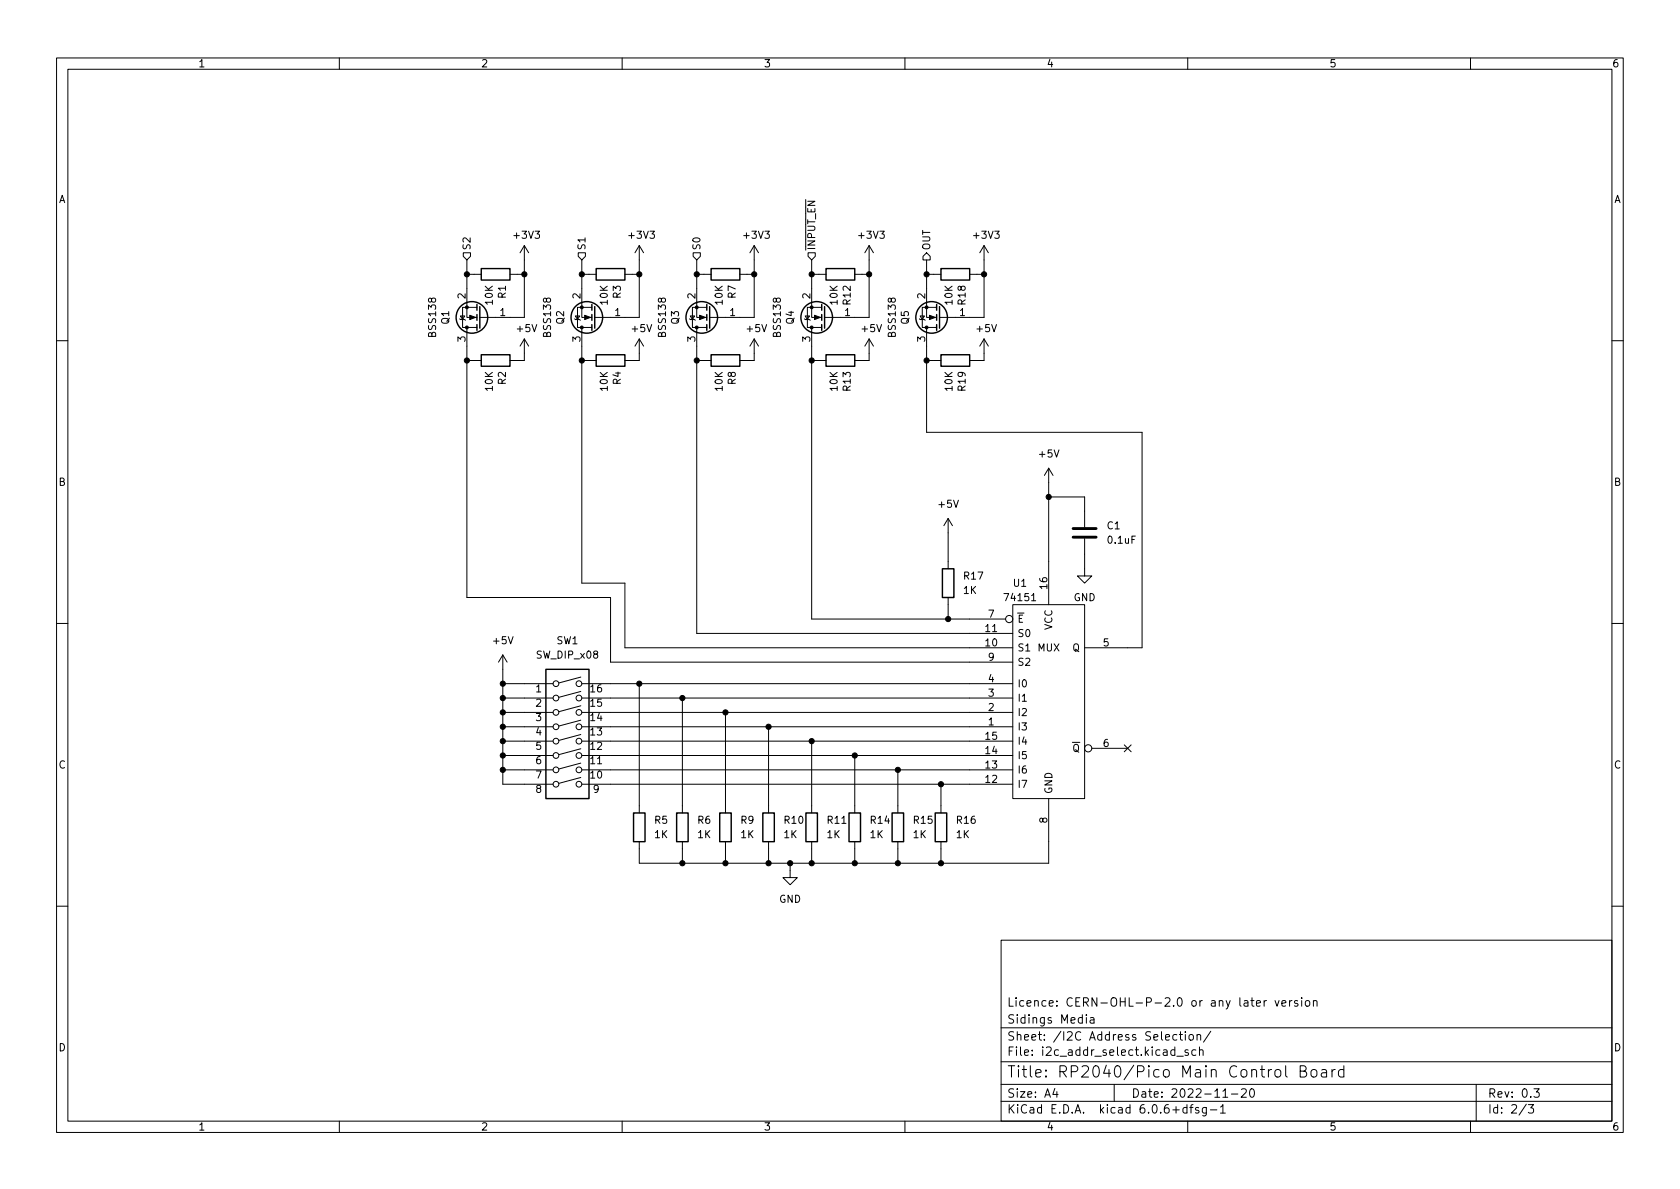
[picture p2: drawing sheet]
<svg xmlns="http://www.w3.org/2000/svg" width="297mm" height="210mm" viewBox="0 0 297 210" stroke-linecap="round" stroke-linejoin="round" font-family="sans-serif">
<g fill="none" stroke="#000" stroke-width=".18">
<path d="M10 10.2h277v190.1h-277zM12 12.2h273v186.1h-273zM60 10.2v2M110 10.2v2M160 10.2v2M210 10.2v2M260 10.2v2M81.3 56.4l.1 .1h.8l.1 .1M81.4 55.9h.8l-.4 .6zM81.9 44.7h1.3v.6l-.7 .7-.6-.7zM82.5 46v10.1h1.8M82.5 57.9v47.8h25.4v11.4h71.2"/>
<path d="M82.5 48.5h2.6M84.3 54.4h-2.5v3.5h2.5M90.2 48.5h2.5M92.7 43.4v12.7h-7.9M92.7 59.9v3.8h-2.5M92.7 43.4l-.8 1.3M92.7 43.4l.8 1.3M92.7 59.9l-.8 1.3M92.7 59.9l.8 1.3M101.6 56.4l.1 .1h.8l.1 .1M101.7 55.9h.8l-.4 .6zM102.2 44.7h1.3v.6l-.6 .7-.7-.7z"/>
<path d="M102.9 46v10.1h1.7M102.9 48.5h2.5M102.9 57.9v45.2h7.6v11.4h68.6M104.6 54.4h-2.5v3.5h2.5M110.5 48.5h2.5M113 43.4v12.7h-7.8M113 59.9v3.8h-2.5M113 43.4l-.7 1.3M113 43.4l.8 1.3M113 59.9l-.7 1.3M113 59.9l.8 1.3M121.9 56.4l.1 .1h.8l.1 .1"/>
<path d="M122 55.9h.8l-.4 .6zM122.6 44.7h1.2v.6l-.6 .7-.6-.7zM123.2 46v10.1h1.8M123.2 48.5h2.5M123.2 57.9v54.1h55.9M125 54.4h-2.6v3.5h2.6M130.8 48.5h2.5M133.3 43.4v12.7h-7.8M133.3 59.9v3.8h-2.5M133.3 59.9l-.7 1.3M133.3 59.9l.8 1.3M133.3 43.4l-.7 1.3"/>
<path d="M133.3 43.4l.8 1.3M142.2 56.4l.2 .1h.7l.2 .1M142.4 55.9h.7l-.4 .6zM142.9 44.7h1.2v.6l-.6 .7-.6-.7zM143.5 46v10.1h1.8M143.5 48.5h2.5M143.5 57.9v51.6h34.3M145.3 54.4h-2.6v3.5h2.6M151.1 48.5h2.6M153.7 43.4v12.7h-7.9M153.7 59.9v3.8h-2.6M153.7 43.4l-.8 1.3"/>
<path d="M153.7 43.4l.7 1.3M153.7 59.9l-.8 1.3M153.7 59.9l.7 1.3M162.6 56.4l.1 .1h.7l.2 .1M162.7 55.9h.7l-.3 .6zM163.2 45.3l.6-.6 .7 .6v.7h-1.3zM163.8 46v10.1h1.8M163.8 48.5h2.6M163.8 57.9v18.5h38.1v38.1h-10.1M165.6 54.4h-2.5v3.5h2.5M171.4 48.5h2.6M174 43.4v12.7h-7.9"/>
<path d="M174 59.9v3.8h-2.6M174 59.9l-.8 1.3M174 59.9l.8 1.3M174 43.4l-.8 1.3M174 43.4l.8 1.3M10 60.2h2M82.5 63.7h2.6M102.9 63.7h2.5M123.2 63.7h2.5M143.5 63.7h2.5M163.8 63.7h2.6M285 60.2h2"/>
<path d="M167.6 91.7l-.7 1.3M167.6 91.7v8.9M167.6 91.7l.8 1.3M185.4 82.8l-.7 1.3M185.4 82.8v24.1M185.4 82.8l.8 1.3M185.4 87.9h6.4v5.3M191.8 95.2v6.6h1.2l-1.2 1.3-1.3-1.3h1.3M10 110.2h2M88.9 115.8l-.8 1.3M88.9 115.8v22.9h8.9M88.9 115.8l.8 1.3"/>
<path d="M102.7 119.7l-3.9 1.1M167.6 105.7v3.8M179.1 106.9h12.7v34.3h-12.7zM182.4 106.2h.7M285 110.2h2M88.9 120.9h8.9M88.9 136.1h8.9M88.9 133.6h8.9M88.9 131.1h8.9M88.9 128.5h8.9M88.9 126h8.9M88.9 123.4h8.9"/>
<path d="M102.7 137.5l-3.9 1M102.7 134.9l-3.9 1.1M102.7 132.4l-3.9 1M102.7 129.9l-3.9 1M102.7 127.3l-3.9 1.1M102.7 124.8l-3.9 1.1M102.7 122.3l-3.9 1M102.9 120.9h76.2M102.9 136.1h76.2M102.9 133.6h76.2M102.9 131.1h76.2M102.9 128.5h76.2"/>
<path d="M102.9 126h76.2M102.9 123.4h76.2M102.9 138.7h76.2M113 120.9v22.9M120.6 123.4v20.4M128.3 126v17.8M135.9 128.5v15.3M143.5 131.1v12.7M151.1 133.6v10.2M158.7 136.1v7.7M166.4 138.7v5.1M193 132.3h6.4"/>
<path d="M198.8 131.7l1.2 1.2M200 131.7l-1.2 1.2M120.6 148.8v3.8M128.3 148.8v3.8M135.9 148.8v3.8M139.7 152.6v2.6h1.3l-1.3 1.3-1.3-1.3h1.3M143.5 148.8v3.8M151.1 148.8v3.8M158.7 148.8v3.8M166.4 148.8v3.8M185.4 141.2v11.4h-72.4v-3.8M10 160.2h2"/>
<path d="M177 166.3h108v32h-108zM192.1 179.4v.2M192.1 179.9v1M222.1 177.4l.8-.1-.1-.3-.4-.1-.3 .2 .1 .8h.6M223.5 176.9v1M223.9 176.9l-.3 .1-.1 .2M225.4 176.9l.4 1 .3-1M226.6 177.4l.8-.1-.1-.3-.4-.1-.3 .2 .1 .8h.6M228 176.9v1M228.4 176.9l-.3 .1-.1 .2M229.4 177l-.3-.1-.2 .2v.3l.5 .1v.4h-.5M230.1 176.4v.2"/>
<path d="M230.1 176.9v1M230.9 177l.4-.1 .3 .3v.4l-.3 .3h-.4l-.1-.3v-.4zM232.2 177.1l.2-.2 .4 .1 .1 .9M232.2 176.9v1M285 160.2h2M60 198.3v2M110 198.3v2M160 198.3v2M177 194.8h108M177 191.8h108M177 187.8h108M177 181.8h108"/>
<path d="M186.5 192.5l-.4 1h1M186.9 193v1M192.8 180h.6v.9M193.4 180.3l-.5 .1a.29 .29 0 0 0-.2 .2 .29 .29 0 0 0 .2 .3h.5M197 191.8v3M207.7 185.7l-.4-.1-.3 .3v.4l.1 .3h.6M207.7 185.1v1.5M208.1 183l-.5-.1-.2 .3v.4l.1 .3h.6M208.1 186.8h1.1M208.5 182.9h.6M208.7 182.4v1.3l.4 .2M209.6 182.4v.2"/>
<path d="M209.6 182.9v1M209.9 195.9l-.5-.1-.3 .3v.4l.2 .3h.6M209.9 195.3v1.5M210 198.3v2M210.1 185.7l-.4-.1-.2 .2 .1 .3 .5 .1v.4h-.6M210.3 183.1l.2-.2 .4 .2 .1 .5-.1 .3h-.4l-.2-.1zM210.4 195.8h.5M210.9 195.3l-.3 .2v1.3M211.4 185.7l-.4-.1-.3 .3v.4l.2 .3h.5M211.6 183.1l.3-.2 .3 .1 .1 .9M211.6 182.9v1M211.9 195.9l-.3-.1-.2 .2v.3l.5 .1v.4h-.5"/>
<path d="M212.1 185.8l.2-.2 .3 .1 .1 .9M212.1 185.1v1.5M213.3 195.8v1.2l-.3 .3h-.4M213.3 195.9l-.4-.1-.3 .3v.4l.1 .3h.6M214 196.3h1.1M214.1 182.4l-1.3 1.9M215.8 195.8l.4-.5v1.5M215.8 196.8h.8M216.2 194h.9M217.7 193.5h1.2M219.5 192.7l.6-.2 .2 .2 .1 .3-1 1h1M221.1 192.7l.2-.2a.81 .81 0 0 1 .6 .7 .81 .81 0 0 1-.3 .8h-.2a.81 .81 0 0 1-.3-1.3z"/>
<path d="M227.3 188.5v1.7l.3 .3M229.9 189.4h.7a.49 .49 0 0 0 .3-.5 .49 .49 0 0 0-.3-.4h-.7v2h.7a.53 .53 0 0 0 .4-.6 .53 .53 0 0 0-.4-.5M232 189.2a.54 .54 0 0 1 .8 .3v.6a.54 .54 0 0 1-.5 .4 .54 .54 0 0 1-.5-.4v-.6zM233.7 189.2l.2-.1 .6 .1 .1 1.3M234.6 189.6l-.7 .1a.39 .39 0 0 0-.3 .4 .39 .39 0 0 0 .3 .4l.7-.1M235.5 189.1v1.4M236.1 189.1a.51 .51 0 0 0-.6 .4M237.6 189.2l-.6-.1-.4 .4v.6l.2 .3 .2 .1 .6-.1M237.6 188.5v2M260 198.3v2M261 191.8v6.5M269.9 195.3l-1.3 1.9"/>
<path d="M270.2 195.3h1l-.6 .6 .5 .1v.7l-.2 .1h-.5l-.2-.1M271.2 192.5h1l-.5 .6 .4 .1v.7l-.2 .1h-.5l-.2-.1"/>
<circle cx="178.4" cy="109.5" r=".63"/>
<circle cx="98.3" cy="126" r=".51"/>
<circle cx="98.3" cy="123.4" r=".51"/>
<circle cx="98.3" cy="120.9" r=".51"/>
<circle cx="98.3" cy="131.1" r=".51"/>
<circle cx="98.3" cy="133.6" r=".51"/>
<circle cx="98.3" cy="136.1" r=".51"/>
<circle cx="98.3" cy="128.5" r=".51"/>
<circle cx="98.3" cy="138.7" r=".51"/>
<circle cx="102.4" cy="120.9" r=".51"/>
<circle cx="102.4" cy="126" r=".51"/>
<circle cx="102.4" cy="123.4" r=".51"/>
<circle cx="102.4" cy="131.1" r=".51"/>
<circle cx="102.4" cy="136.1" r=".51"/>
<circle cx="102.4" cy="138.7" r=".51"/>
<circle cx="102.4" cy="128.5" r=".51"/>
<circle cx="102.4" cy="133.6" r=".51"/>
<circle cx="192.4" cy="132.3" r=".63"/>
</g>
<g fill="none" stroke="#000" stroke-width=".25">
<path d="M84.3 53.8v1.1M84.3 55.6v1M84.3 57.4v1M84.8 54.2v3.8M85.1 47.5h5.1v2h-5.1zM104.6 53.8v1.1M104.6 55.6v1M104.6 57.4v1M105.2 54.2v3.8M105.4 47.5h5.1v2h-5.1zM125 53.8v1.1M125 55.6v1"/>
<path d="M125 57.4v1M125.5 54.2v3.8M125.7 47.5h5.1v2h-5.1zM145.3 53.8v1.1M145.3 55.6v1M145.3 57.4v1M145.8 54.2v3.8M146 47.5h5.1v2h-5.1zM165.6 53.8v1.1M165.6 55.6v1M165.6 57.4v1M166.1 54.2v3.8"/>
<path d="M166.4 47.5h5v2h-5zM85.1 62.7h5.1v2.1h-5.1zM105.4 62.7h5.1v2.1h-5.1zM125.7 62.7h5.1v2.1h-5.1zM146 62.7h5.1v2.1h-5.1zM166.4 62.7h5v2.1h-5zM96.5 118.4h7.6v22.8h-7.6zM166.6 100.6h2.1v5.1h-2.1zM112 143.8h2v5h-2zM119.6 143.8h2.1v5h-2.1zM127.3 143.8h2v5h-2zM134.9 143.8h2v5h-2z"/>
<path d="M142.5 143.8h2v5h-2zM150.1 143.8h2v5h-2zM157.7 143.8h2.1v5h-2.1zM165.4 143.8h2v5h-2z"/>
<circle cx="83.4" cy="56.1" r="2.79"/>
<circle cx="103.8" cy="56.1" r="2.79"/>
<circle cx="124.1" cy="56.1" r="2.79"/>
<circle cx="144.4" cy="56.1" r="2.79"/>
<circle cx="164.7" cy="56.1" r="2.79"/>
</g>
<g fill="#000" stroke="#000" stroke-width=".18">
<path d="M83.1 55.7l1 .4-1 .4zM103.4 55.7l1 .4-1 .4zM123.7 55.7l1 .4-1 .4zM144 55.7l1 .4-1 .4zM164.3 55.7l1.1 .4-1.1 .4z"/>
<circle cx="82.5" cy="48.5" r=".46"/>
<circle cx="82.5" cy="54.4" r=".25"/>
<circle cx="82.5" cy="57.9" r=".25"/>
<circle cx="92.7" cy="48.5" r=".46"/>
<circle cx="102.9" cy="48.5" r=".46"/>
<circle cx="102.9" cy="54.4" r=".25"/>
<circle cx="102.9" cy="57.9" r=".25"/>
<circle cx="113" cy="48.5" r=".46"/>
<circle cx="123.2" cy="48.5" r=".46"/>
<circle cx="123.2" cy="54.4" r=".25"/>
<circle cx="123.2" cy="57.9" r=".25"/>
<circle cx="133.3" cy="48.5" r=".46"/>
<circle cx="143.5" cy="48.5" r=".46"/>
<circle cx="143.5" cy="57.9" r=".25"/>
<circle cx="143.5" cy="54.4" r=".25"/>
<circle cx="153.7" cy="48.5" r=".46"/>
<circle cx="163.8" cy="48.5" r=".46"/>
<circle cx="163.8" cy="57.9" r=".25"/>
<circle cx="163.8" cy="54.4" r=".25"/>
<circle cx="174" cy="48.5" r=".46"/>
<circle cx="82.5" cy="63.7" r=".46"/>
<circle cx="102.9" cy="63.7" r=".46"/>
<circle cx="123.2" cy="63.7" r=".46"/>
<circle cx="143.5" cy="63.7" r=".46"/>
<circle cx="163.8" cy="63.7" r=".46"/>
<circle cx="185.4" cy="87.9" r=".46"/>
<circle cx="167.6" cy="109.5" r=".46"/>
<circle cx="88.9" cy="136.1" r=".46"/>
<circle cx="88.9" cy="128.5" r=".46"/>
<circle cx="88.9" cy="126" r=".46"/>
<circle cx="88.9" cy="120.9" r=".46"/>
<circle cx="88.9" cy="131.1" r=".46"/>
<circle cx="88.9" cy="133.6" r=".46"/>
<circle cx="88.9" cy="123.4" r=".46"/>
<circle cx="113" cy="120.9" r=".46"/>
<circle cx="120.6" cy="123.4" r=".46"/>
<circle cx="128.3" cy="126" r=".46"/>
<circle cx="135.9" cy="128.5" r=".46"/>
<circle cx="143.5" cy="131.1" r=".46"/>
<circle cx="151.1" cy="133.6" r=".46"/>
<circle cx="158.7" cy="136.1" r=".46"/>
<circle cx="166.4" cy="138.7" r=".46"/>
<circle cx="120.6" cy="152.6" r=".46"/>
<circle cx="128.3" cy="152.6" r=".46"/>
<circle cx="135.9" cy="152.6" r=".46"/>
<circle cx="139.7" cy="152.6" r=".46"/>
<circle cx="143.5" cy="152.6" r=".46"/>
<circle cx="151.1" cy="152.6" r=".46"/>
<circle cx="158.7" cy="152.6" r=".46"/>
<circle cx="166.4" cy="152.6" r=".46"/>
</g>
<path d="M189.7 95h4.1M189.7 93.5h4.1" fill="none" stroke="#000" stroke-width=".51"/>
<text font-size="2.8" x="178" y="190.6">Title: RP2040/Pico Main Control Board</text>
<g font-size="2.1">
<text x="178" y="178">Licence: CERN-OHL-P-2.0 or any later version</text>
<text x="178" y="184">Sheet: /I2C Address Selection/</text>
<text x="178" y="181">Sidings Media</text>
<text x="178" y="186.7">File: i2c_addr_select.kicad_sch</text>
<text x="178" y="196.9">KiCad E.D.A. kicad 6.0.6+dfsg-1</text>
<text x="178" y="194.1">Size: A4</text>
<text x="200" y="194.1">Date: 2022-11-20</text>
<text x="263" y="194.1">Rev: 0.3</text>
<text x="263" y="196.9">Id: 2/3</text>
</g>
<g font-size="1.8">
<text x="35" y="11.9">1</text>
<text x="85" y="11.9">2</text>
<text x="135" y="11.9">3</text>
<text x="185" y="11.9">4</text>
<text x="235" y="11.9">5</text>
<text x="285" y="11.9">6</text>
<text x="10.3" y="35.9">A</text>
<text x="285.3" y="35.9">A</text>
<text x="83.2" y="44.3" transform="rotate(-90 83.2 44.3)">S2</text>
<text x="91" y="42.2">+3V3</text>
<text x="103.5" y="44.3" transform="rotate(-90 103.5 44.3)">S1</text>
<text x="111.3" y="42.2">+3V3</text>
<text x="123.8" y="44.3" transform="rotate(-90 123.8 44.3)">S0</text>
<text x="131.6" y="42.2">+3V3</text>
<text x="144.1" y="44.3" transform="rotate(-90 144.1 44.3)">~{INPUT_EN}</text>
<text x="152" y="42.2">+3V3</text>
<text x="164.5" y="44.3" transform="rotate(-90 164.5 44.3)">OUT</text>
<text x="172.3" y="42.2">+3V3</text>
<text x="82.3" y="52.8" transform="rotate(-90 82.3 52.8)">2</text>
<text x="87.1" y="53.8" transform="rotate(-90 87.1 53.8)">10K</text>
<text x="89.4" y="52.7" transform="rotate(-90 89.4 52.7)">R1</text>
<text x="102.6" y="52.8" transform="rotate(-90 102.6 52.8)">2</text>
<text x="107.4" y="53.8" transform="rotate(-90 107.4 53.8)">10K</text>
<text x="109.8" y="52.7" transform="rotate(-90 109.8 52.7)">R3</text>
<text x="122.9" y="52.8" transform="rotate(-90 122.9 52.8)">2</text>
<text x="127.8" y="53.8" transform="rotate(-90 127.8 53.8)">10K</text>
<text x="130.1" y="52.7" transform="rotate(-90 130.1 52.7)">R7</text>
<text x="143.3" y="52.8" transform="rotate(-90 143.3 52.8)">2</text>
<text x="148.1" y="53.8" transform="rotate(-90 148.1 53.8)">10K</text>
<text x="150.4" y="53.8" transform="rotate(-90 150.4 53.8)">R12</text>
<text x="163.6" y="52.8" transform="rotate(-90 163.6 52.8)">2</text>
<text x="168.4" y="53.8" transform="rotate(-90 168.4 53.8)">10K</text>
<text x="170.7" y="53.8" transform="rotate(-90 170.7 53.8)">R18</text>
<text x="77.1" y="59.4" transform="rotate(-90 77.1 59.4)">BSS138</text>
<text x="79.4" y="57.3" transform="rotate(-90 79.4 57.3)">Q1</text>
<text x="88.4" y="55.9">1</text>
<text x="91.5" y="58.7">+5V</text>
<text x="97.4" y="59.4" transform="rotate(-90 97.4 59.4)">BSS138</text>
<text x="99.7" y="57.3" transform="rotate(-90 99.7 57.3)">Q2</text>
<text x="108.7" y="55.9">1</text>
<text x="111.8" y="58.7">+5V</text>
<text x="117.7" y="59.4" transform="rotate(-90 117.7 59.4)">BSS138</text>
<text x="120" y="57.3" transform="rotate(-90 120 57.3)">Q3</text>
<text x="129" y="55.9">1</text>
<text x="132.1" y="58.7">+5V</text>
<text x="138" y="59.4" transform="rotate(-90 138 59.4)">BSS138</text>
<text x="140.4" y="57.3" transform="rotate(-90 140.4 57.3)">Q4</text>
<text x="149.4" y="55.9">1</text>
<text x="152.5" y="58.7">+5V</text>
<text x="158.4" y="59.4" transform="rotate(-90 158.4 59.4)">BSS138</text>
<text x="160.7" y="57.3" transform="rotate(-90 160.7 57.3)">Q5</text>
<text x="169.7" y="55.9">1</text>
<text x="172.8" y="58.7">+5V</text>
<text x="82.3" y="60.4" transform="rotate(-90 82.3 60.4)">3</text>
<text x="102.6" y="60.4" transform="rotate(-90 102.6 60.4)">3</text>
<text x="122.9" y="60.4" transform="rotate(-90 122.9 60.4)">3</text>
<text x="143.3" y="60.4" transform="rotate(-90 143.3 60.4)">3</text>
<text x="163.6" y="60.4" transform="rotate(-90 163.6 60.4)">3</text>
<text x="87.1" y="69.1" transform="rotate(-90 87.1 69.1)">10K</text>
<text x="89.4" y="68" transform="rotate(-90 89.4 68)">R2</text>
<text x="107.4" y="69.1" transform="rotate(-90 107.4 69.1)">10K</text>
<text x="109.8" y="68" transform="rotate(-90 109.8 68)">R4</text>
<text x="127.8" y="69.1" transform="rotate(-90 127.8 69.1)">10K</text>
<text x="130.1" y="68" transform="rotate(-90 130.1 68)">R8</text>
<text x="148.1" y="69.1" transform="rotate(-90 148.1 69.1)">10K</text>
<text x="150.4" y="69.1" transform="rotate(-90 150.4 69.1)">R13</text>
<text x="168.4" y="69.1" transform="rotate(-90 168.4 69.1)">10K</text>
<text x="170.7" y="69.1" transform="rotate(-90 170.7 69.1)">R19</text>
<text x="183.8" y="80.9">+5V</text>
<text x="10.3" y="85.9">B</text>
<text x="166" y="89.8">+5V</text>
<text x="285.3" y="85.9">B</text>
<text x="195.8" y="93.6">C1</text>
<text x="196" y="96.1">0.1uF</text>
<text x="170.4" y="105">1K</text>
<text x="170.5" y="102.5">R17</text>
<text x="177.9" y="106.3">74151</text>
<text x="179.2" y="103.8">U1</text>
<text x="185.2" y="104.1" transform="rotate(-90 185.2 104.1)">16</text>
<text x="189.8" y="106.3">GND</text>
<text x="87.3" y="113.9">+5V</text>
<text x="98.4" y="113.9">SW1</text>
<text x="174.3" y="111.8">11</text>
<text x="174.8" y="109.2">7</text>
<text x="179.8" y="112.6">S0</text>
<text x="179.8" y="110.1">~{E}</text>
<text x="186.1" y="111.4" transform="rotate(-90 186.1 111.4)">VCC</text>
<text x="95" y="116.5">SW_DIP_x08</text>
<text x="174.3" y="114.3">10</text>
<text x="174.8" y="116.8">9</text>
<text x="179.8" y="115.2">S1</text>
<text x="179.8" y="117.7">S2</text>
<text x="183.5" y="115.2">MUX</text>
<text x="189.6" y="115.2">Q</text>
<text x="195.1" y="114.3">5</text>
<text x="94.8" y="122.4">1</text>
<text x="94.8" y="125">2</text>
<text x="104.4" y="125">15</text>
<text x="104.4" y="122.4">16</text>
<text x="174.8" y="125.7">2</text>
<text x="174.8" y="123.2">3</text>
<text x="174.8" y="120.6">4</text>
<text x="179.8" y="124.1">I1</text>
<text x="179.8" y="121.5">I0</text>
<text x="94.8" y="127.5">3</text>
<text x="94.8" y="130">4</text>
<text x="104.4" y="130">13</text>
<text x="104.4" y="127.5">14</text>
<text x="174.3" y="130.8">15</text>
<text x="174.8" y="128.3">1</text>
<text x="179.8" y="129.2">I3</text>
<text x="179.8" y="131.7">I4</text>
<text x="179.8" y="126.6">I2</text>
<text x="10.3" y="135.9">C</text>
<text x="94.8" y="132.6">5</text>
<text x="94.8" y="135.1">6</text>
<text x="94.8" y="137.7">7</text>
<text x="104.4" y="137.7">10</text>
<text x="104.4" y="135.1">11</text>
<text x="104.4" y="132.6">12</text>
<text x="174.3" y="135.9">13</text>
<text x="174.3" y="133.3">14</text>
<text x="179.8" y="136.8">I6</text>
<text x="179.8" y="134.2">I5</text>
<text x="188.3" y="133">~{Q}</text>
<text x="195.1" y="132.1">6</text>
<text x="285.3" y="135.9">C</text>
<text x="94.8" y="140.2">8</text>
<text x="104.9" y="140.2">9</text>
<text x="174.3" y="138.4">12</text>
<text x="179.8" y="139.3">I7</text>
<text x="186.1" y="140.5" transform="rotate(-90 186.1 140.5)">GND</text>
<text x="115.8" y="145.7">R5</text>
<text x="115.8" y="148.2">1K</text>
<text x="123.4" y="145.7">R6</text>
<text x="123.4" y="148.2">1K</text>
<text x="131" y="145.7">R9</text>
<text x="131" y="148.2">1K</text>
<text x="138.6" y="148.2">1K</text>
<text x="138.7" y="145.7">R10</text>
<text x="146.2" y="148.2">1K</text>
<text x="146.4" y="145.7">R11</text>
<text x="153.9" y="148.2">1K</text>
<text x="154" y="145.7">R14</text>
<text x="161.5" y="148.2">1K</text>
<text x="161.6" y="145.7">R15</text>
<text x="169.1" y="148.2">1K</text>
<text x="169.2" y="145.7">R16</text>
<text x="185.2" y="145.5" transform="rotate(-90 185.2 145.5)">8</text>
<text x="137.7" y="159.6">GND</text>
<text x="10.3" y="185.9">D</text>
<text x="285.3" y="185.9">D</text>
<text x="35" y="199.9">1</text>
<text x="85" y="199.9">2</text>
<text x="135" y="199.9">3</text>
<text x="185" y="199.9">4</text>
<text x="235" y="199.9">5</text>
<text x="285" y="199.9">6</text>
</g>
</svg>
